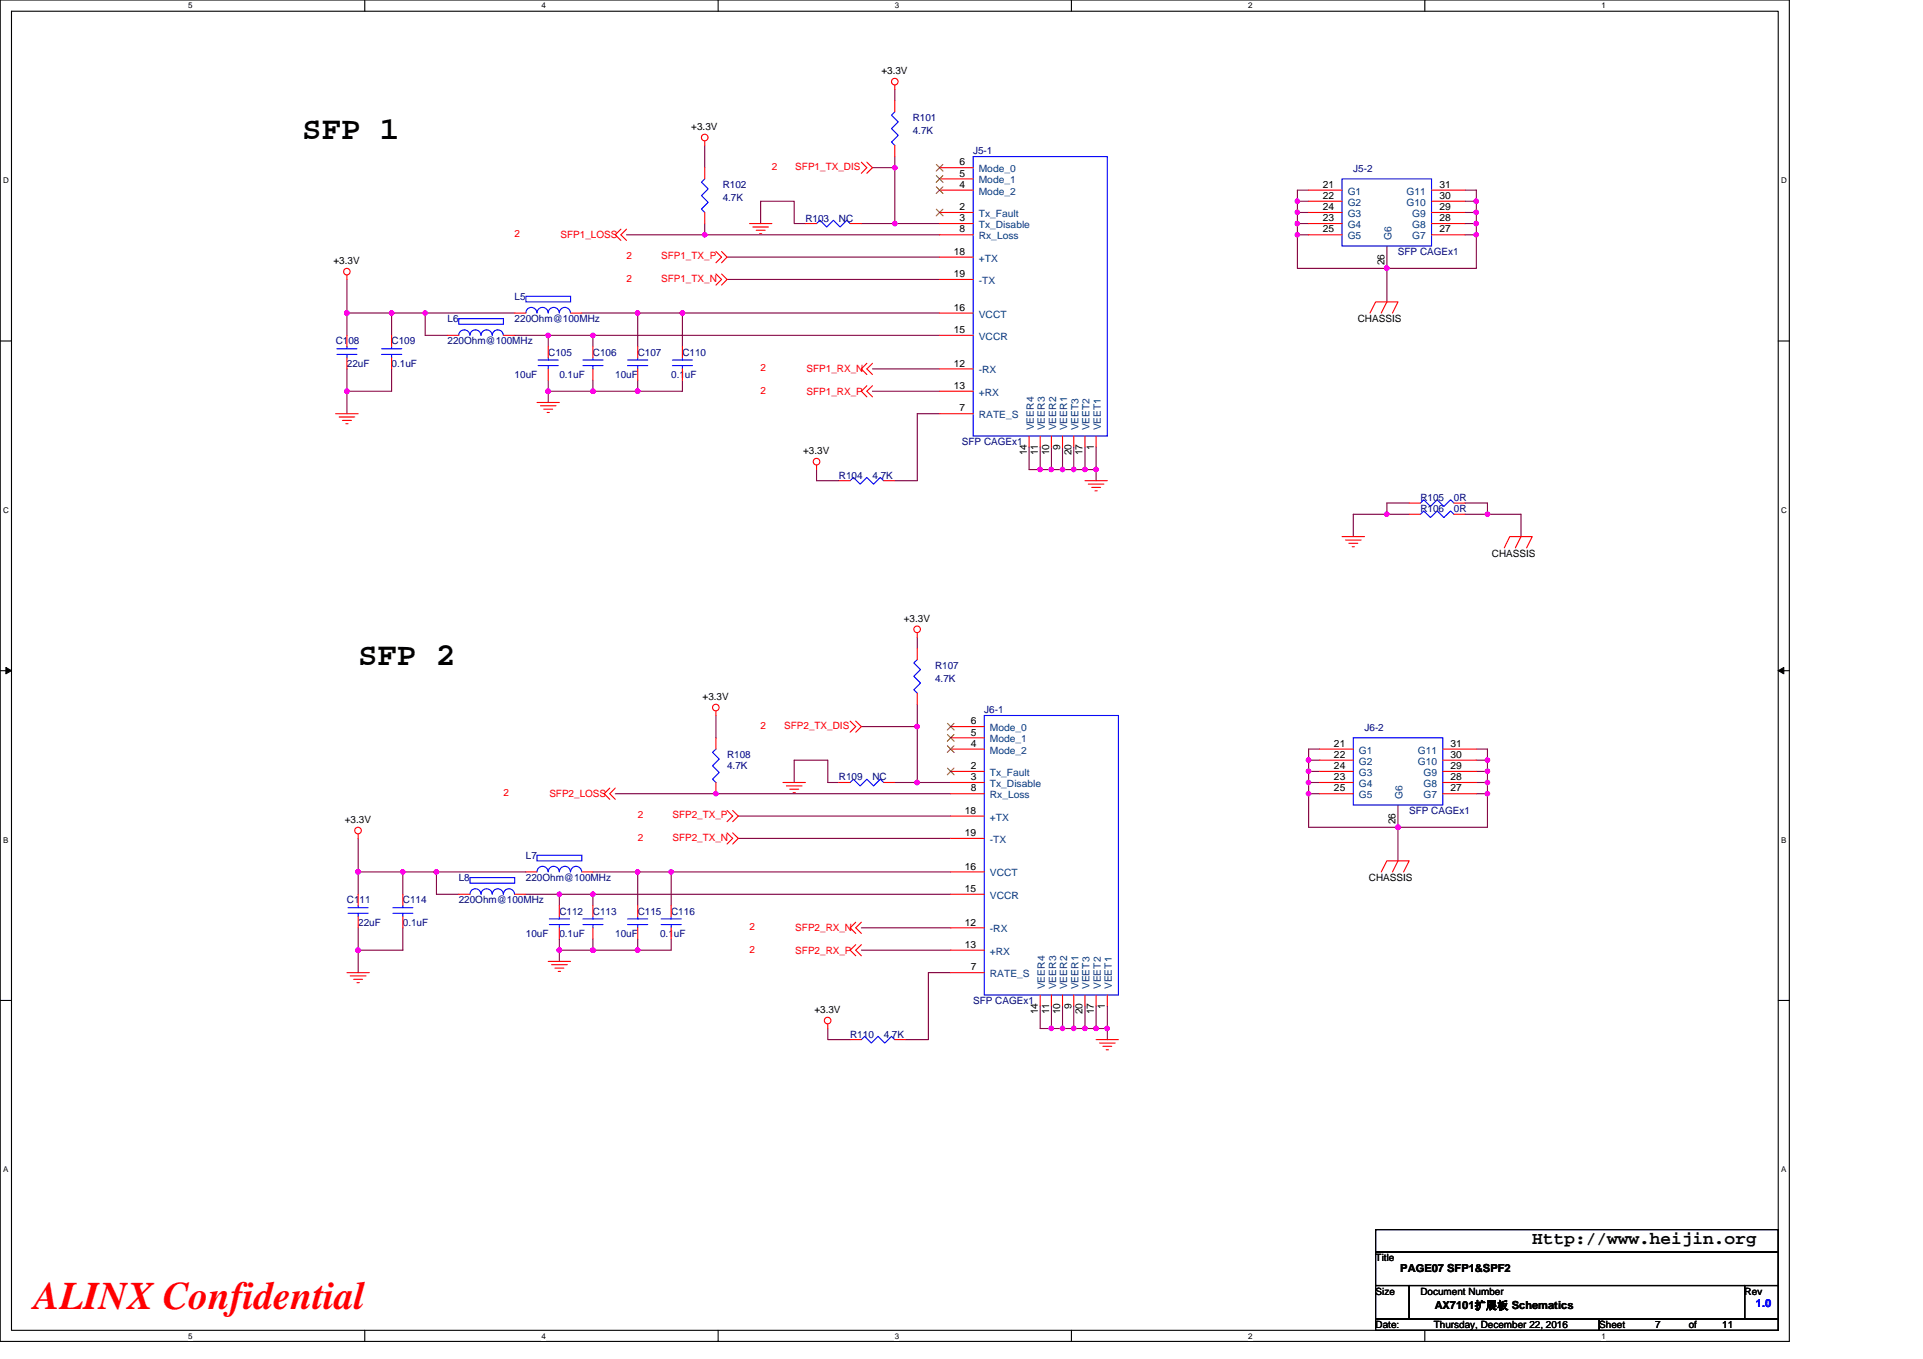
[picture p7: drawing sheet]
<svg xmlns="http://www.w3.org/2000/svg" width="297mm" height="210mm" viewBox="0 0 297 210" stroke-linecap="round" stroke-linejoin="round" font-family="sans-serif">
<path d="M0 0h276.4v207.3h-276.4zM1.8 1.7h272.9v203.8h-272.9z" fill="none" stroke="#000" stroke-width=".17"/>
<g fill="#fff">
<path d="M29.1 .2h.6v1.4h-.6z"/>
<path d="M29.1 205.7h.6v1.4h-.6z"/>
</g>
<path d="M56.3 0v1.7M56.3 205.5v1.8" fill="none" stroke="#000" stroke-width=".17"/>
<g fill="#fff">
<path d="M83.6 .2h.7v1.4h-.7z"/>
<path d="M83.6 205.7h.7v1.4h-.7z"/>
</g>
<path d="M110.9 0v1.7M110.9 205.5v1.8" fill="none" stroke="#000" stroke-width=".17"/>
<g fill="#fff">
<path d="M138.2 .2h.7v1.4h-.7z"/>
<path d="M138.2 205.7h.7v1.4h-.7z"/>
</g>
<path d="M165.5 0v1.7M165.5 205.5v1.8" fill="none" stroke="#000" stroke-width=".17"/>
<g fill="#fff">
<path d="M192.8 .2h.6v1.4h-.6z"/>
<path d="M192.8 205.7h.6v1.4h-.6z"/>
</g>
<path d="M220.1 0v1.7M220.1 205.5v1.8" fill="none" stroke="#000" stroke-width=".17"/>
<g fill="#fff">
<path d="M247.4 .2h.6v1.4h-.6z"/>
<path d="M247.4 205.7h.6v1.4h-.6z"/>
<path d="M.5 27.2h.8v1.4h-.8z"/>
<path d="M275.1 27.2h.9v1.4h-.9z"/>
<path d="M.5 78.1h.8v1.4h-.8z"/>
<path d="M275.1 78.1h.9v1.4h-.9z"/>
</g>
<path d="M0 52.7h1.8M274.7 52.7h1.7" fill="none" stroke="#000" stroke-width=".17"/>
<g fill="#fff">
<path d="M.5 129.1h.8v1.4h-.8z"/>
<path d="M275.1 129.1h.8v1.4h-.8z"/>
</g>
<path d="M0 103.6h1.8M274.7 103.6h1.7" fill="none" stroke="#000" stroke-width=".17"/>
<path d="M.9 103.1l.9 .5-.9 .5zM274.7 103.6l.8-.5v1z" fill="#000" stroke="#000" stroke-width=".15"/>
<g fill="#fff">
<path d="M.5 180h.8v1.4h-.8z"/>
<path d="M275.1 180h.8v1.4h-.8z"/>
</g>
<path d="M0 154.6h1.8M274.7 154.6h1.7M212.5 190h62.2v3.5h-62.2zM212.5 193.5h62.2v5.1h-62.2zM212.5 198.6h5.2v5.2h-5.2zM217.7 198.6h51.8v5.2h-51.8zM269.5 198.6h5.2v5.2h-5.2zM212.5 203.8h34.5v1.7h-34.5zM247 203.8h27.7v1.7h-27.7z" fill="none" stroke="#000" stroke-width=".17"/>
<g fill="none" stroke="#800040" stroke-width=".17">
<path d="M138.2 13.8v1.8M96.8 36.3h12.1M108.9 36.3h36.2M108.9 22.5v3.4M108.9 34.5v1.8M112.3 39.7h32.8M117.5 34.5v-3.4h5.2v3.4h1.7M133.1 34.5h5.1M134.8 25.9h3.4M138.2 24.2v1.7M138.2 34.5h6.9M138.2 25.9v8.6"/>
<path d="M200.4 32.8h1.7M200.4 31.1h1.7M200.4 36.3h1.7M200.4 34.5h1.7M200.4 34.5v1.8M200.4 36.3v5.2h13.8M200.4 31.1v1.7M200.4 32.8v1.7M202.1 29.4h-1.7v1.7M214.2 38v3.5M226.3 32.8h1.7M226.3 29.4h1.7v1.7"/>
<path d="M226.3 34.5h1.7M226.3 36.3h1.7M226.3 31.1h1.7M228 34.5v1.8M228 36.3v5.2h-13.8M228 31.1v1.7M228 32.8v1.7M53.6 48.4h6.9v3.4M53.6 48.4v3.4M53.6 43.2v5.2M53.6 57v3.5M60.5 48.4h5.2v3.4h3.4"/>
<path d="M60.5 57v3.5h-6.9M65.7 48.4h13.8M79.5 51.8h5.2v1.8M84.7 58.7v1.8M84.7 51.8h6.9v1.8M89.9 48.4h8.6v5.2M91.6 58.7v1.8M91.6 51.8h53.5M98.5 48.4h6.9v5.2M98.5 58.7v1.8M105.4 58.7v1.8h-6.9M105.4 48.4h39.7"/>
<path d="M112.3 43.2h32.8M134.8 57h10.3M214.2 41.5v5.2M53.6 60.5v3.4M84.7 60.5v1.7M84.7 60.5h6.9M91.6 60.5h6.9M126.1 72.6v1.7h3.5M134.8 60.5h10.3M145.1 63.9h-3.4v10.4h-3.5M159 69.1v3.5h1.7M160.7 69.1v3.5"/>
<path d="M160.7 72.6h1.7M162.4 72.6h1.7M162.4 69.1v3.5M164.1 69.1v3.5M164.1 72.6h1.8M165.9 69.1v3.5M165.9 72.6h1.7M167.6 72.6h1.7M167.6 69.1v3.5M169.3 72.6v1.7M169.3 69.1v3.5M214.2 79.5h-5.2v3.4"/>
<path d="M214.2 79.5h3.5M217.7 77.7h-3.5v1.8M226.3 77.7h3.5v1.8M226.3 79.5h3.5M229.8 79.5h5.1v3.4M141.7 98.5v1.7M110.6 110.6v3.4M133.1 112.3h8.6M141.7 112.3v8.6M141.7 108.8v3.5M202.1 119.2v1.7M202.1 117.5v1.7"/>
<path d="M202.1 119.2h1.8M202.1 117.5h1.8M203.9 115.7h-1.8v1.8M228 119.2h1.8M228 115.7h1.8v1.8M228 117.5h1.8M229.8 117.5v1.7M229.8 119.2v1.7M55.3 134.7v3.5M55.3 129.5v5.2M55.3 134.7h6.9M62.2 134.7h5.2v3.5h3.5"/>
<path d="M62.2 134.7v3.5M67.4 134.7h13.8M81.2 138.2h5.2M86.4 138.2h5.2M86.4 138.2v1.7M91.6 138.2h55.3M91.6 134.7h6.9M91.6 138.2v1.7M95 122.6h51.9M98.5 134.7v5.2M98.5 134.7h5.2M103.7 134.7h43.2"/>
<path d="M103.7 134.7v5.2M114 129.5h32.9M114 126.1h32.9M122.7 120.9v-3.4h5.2v3.4h1.7M138.2 120.9h3.5M141.7 120.9h5.2M202.1 120.9v1.7M202.1 122.6v5.2h13.8M202.1 120.9h1.8M202.1 122.6h1.8M215.9 124.4v3.4M215.9 127.8v5.2"/>
<path d="M228 120.9h1.8M228 122.6h1.8M229.8 120.9v6.9h-13.9M55.3 146.8v3.5M55.3 143.4v3.4M62.2 143.4v3.4h-6.9M86.4 146.8h5.2M86.4 145.1v1.7M86.4 146.8v1.7M91.6 146.8h6.9M91.6 145.1v1.7M98.5 145.1v1.7"/>
<path d="M103.7 145.1v1.7h-5.2M127.9 158.9v1.7h3.4M133.1 143.4h13.8M133.1 146.8h13.8M146.9 150.3h-3.5v10.3h-3.4M160.7 155.4v3.5h1.7M162.4 158.9h1.7M162.4 155.4v3.5M164.1 155.4v3.5M164.1 158.9h1.8M165.9 155.4v3.5M165.9 158.9h1.7"/>
<path d="M167.6 155.4v3.5M167.6 158.9h1.7M169.3 158.9h1.7M169.3 155.4v3.5M171 155.4v3.5M171 158.9v1.7"/>
</g>
<g fill="#f0f" stroke="#f0f" stroke-width=".17">
<circle cx="228" cy="32.8" r=".34"/>
<circle cx="228" cy="31.1" r=".34"/>
<circle cx="228" cy="34.5" r=".34"/>
<circle cx="228" cy="36.3" r=".33"/>
<circle cx="214.2" cy="41.4" r=".34"/>
<circle cx="200.4" cy="34.5" r=".34"/>
<circle cx="169.3" cy="72.5" r=".34"/>
<circle cx="167.6" cy="72.5" r=".34"/>
<circle cx="162.4" cy="72.5" r=".34"/>
<circle cx="164.1" cy="72.5" r=".34"/>
<circle cx="165.8" cy="72.5" r=".34"/>
<circle cx="160.7" cy="72.5" r=".34"/>
<circle cx="105.4" cy="48.4" r=".34"/>
<circle cx="91.6" cy="51.8" r=".34"/>
<circle cx="65.7" cy="48.4" r=".34"/>
<circle cx="53.6" cy="48.4" r=".34"/>
<circle cx="60.5" cy="48.4" r=".34"/>
<circle cx="53.6" cy="60.4" r=".34"/>
<circle cx="84.7" cy="51.8" r=".34"/>
<circle cx="98.5" cy="48.4" r=".34"/>
<circle cx="84.7" cy="60.4" r=".34"/>
<circle cx="98.5" cy="60.4" r=".34"/>
<circle cx="91.6" cy="60.4" r=".34"/>
<circle cx="229.8" cy="119.2" r=".34"/>
<circle cx="229.8" cy="120.9" r=".34"/>
<circle cx="229.8" cy="117.5" r=".34"/>
<circle cx="229.8" cy="122.6" r=".33"/>
<circle cx="215.9" cy="127.8" r=".34"/>
<circle cx="202.1" cy="120.9" r=".34"/>
<circle cx="171" cy="158.9" r=".34"/>
<circle cx="169.3" cy="158.9" r=".34"/>
<circle cx="167.6" cy="158.9" r=".34"/>
<circle cx="165.8" cy="158.9" r=".34"/>
<circle cx="164.1" cy="158.9" r=".34"/>
<circle cx="162.4" cy="158.9" r=".34"/>
<circle cx="91.6" cy="138.2" r=".34"/>
<circle cx="103.7" cy="134.7" r=".34"/>
<circle cx="67.4" cy="134.7" r=".34"/>
<circle cx="55.3" cy="134.7" r=".34"/>
<circle cx="62.2" cy="134.7" r=".34"/>
<circle cx="55.3" cy="146.8" r=".34"/>
<circle cx="86.4" cy="138.2" r=".34"/>
<circle cx="98.5" cy="134.7" r=".34"/>
<circle cx="86.4" cy="146.8" r=".34"/>
<circle cx="98.5" cy="146.8" r=".34"/>
<circle cx="91.6" cy="146.8" r=".34"/>
<circle cx="202.1" cy="122.6" r=".33"/>
<circle cx="202.1" cy="119.2" r=".34"/>
<circle cx="202.1" cy="117.5" r=".34"/>
<circle cx="214.2" cy="79.4" r=".33"/>
<circle cx="229.8" cy="79.4" r=".33"/>
<circle cx="108.9" cy="36.3" r=".33"/>
<circle cx="138.2" cy="25.9" r=".34"/>
<circle cx="110.6" cy="122.6" r=".33"/>
<circle cx="141.7" cy="120.9" r=".34"/>
<circle cx="141.7" cy="112.3" r=".34"/>
<circle cx="138.2" cy="34.5" r=".34"/>
<circle cx="200.4" cy="36.3" r=".33"/>
<circle cx="200.4" cy="31.1" r=".34"/>
<circle cx="200.4" cy="32.8" r=".34"/>
</g>
<g fill="none" stroke="#f00" stroke-width=".17">
<path d="M138.2 13.1v.7M138.2 15.6v1.7M95.9 35.4l-.9 .9 .9 .8M96.8 35.4l-.9 .9 .9 .8M108.9 21.8v.7M108.9 32.8v1.7M108.9 25.9v1.7M110.6 38.9l.9 .8-.9 .9M111.5 38.9l.8 .8-.8 .9M115.8 34.5h3.4M116.3 35.1h2.4M116.8 35.6h1.4"/>
<path d="M117.3 36.1h.4M124.4 34.5h1.7M131.3 34.5h1.8M133.1 25.1l.8 .8-.8 .9M133.9 25.1l.9 .8-.9 .9M138.2 22.5v1.7M145.1 36.3h5.2M145.1 25.9h5.2M145.1 27.6h5.2M145.1 29.4h5.2M145.1 34.5h5.2M145.1 32.8h5.2"/>
<path d="M145.1 39.7h5.2M202.1 29.4h5.2M202.1 34.5h5.2M202.1 31.1h5.2M202.1 32.8h5.2M202.1 36.3h5.2M214.2 38h.1M221.1 34.5h5.2M221.1 31.1h5.2M221.1 32.8h5.2M221.1 29.4h5.2M221.1 36.3h5.2"/>
<path d="M53.6 42.5v.7M53.6 51.8v1.8M53.6 55.3v1.7M60.5 51.8v1.8M60.5 55.3v1.7M69.1 51.8h1.8M77.8 51.8h1.7M79.5 48.4h1.7M84.7 53.6v1.7M84.7 57v1.7M88.1 48.4h1.8M91.6 53.6v1.7"/>
<path d="M91.6 57v1.7M98.5 53.6v1.7M98.5 57v1.7M105.4 53.6v1.7M105.4 57v1.7M110.6 42.3l.9 .9-.9 .8M111.5 42.3l.8 .9-.8 .8M133.9 56.1l-.8 .9 .8 .9M133.9 59.6l-.8 .9 .8 .8M134.8 56.1l-.9 .9 .9 .9M134.8 59.6l-.9 .9 .9 .8M145.1 57h5.2"/>
<path d="M145.1 51.8h5.2M145.1 48.4h5.2M145.1 43.2h5.2M211.6 48.4l.9-1.7h3.4l-.8 1.7M214.2 46.7l-.8 1.7M51.9 63.9h3.4M52.4 64.4h2.4M52.9 65h1.4M53.4 65.5h.4M82.9 62.2h3.5M83.5 62.7h2.4M84 63.2h1.4"/>
<path d="M84.5 63.7h.4M126.1 71.9v.7M129.6 74.3h1.7M136.5 74.3h1.7M145.1 60.5h5.2M145.1 63.9h5.2M159 67.4v1.7M160.7 67.4v1.7M162.4 67.4v1.7M164.1 67.4v1.7M165.9 67.4v1.7M167.6 74.3h3.4"/>
<path d="M167.6 67.4v1.7M168.1 74.8h2.4M168.6 75.3h1.4M169.1 75.8h.4M169.3 67.4v1.7M217.7 77.7h1.7M217.7 79.5h1.7M224.6 77.7h1.7M224.6 79.5h1.7M141.7 97.8v.7M207.3 82.9h3.5M207.8 83.4h2.4"/>
<path d="M208.3 83.9h1.4M208.9 84.5h.3M232.4 84.6l.8-1.7h3.5l-.9 1.7M234.9 82.9l-.8 1.7M110.6 109.9v.7M110.6 114v1.7M131.3 111.4l.9 .9-.9 .8M132.2 111.4l.9 .9-.9 .8M141.7 107.1v1.7M141.7 100.2v1.7M146.9 112.3h5.1M146.9 114h5.1"/>
<path d="M146.9 115.7h5.1M146.9 119.2h5.1M203.9 115.7h5.1M203.9 117.5h5.1M203.9 119.2h5.1M222.9 117.5h5.1M222.9 119.2h5.1M222.9 115.7h5.1M55.3 128.9v.6M55.3 138.2v1.7M62.2 138.2v1.7M70.9 138.2h1.7"/>
<path d="M79.5 138.2h1.7M81.2 134.7h1.7M86.4 139.9v1.7M89.9 134.7h1.7M91.6 139.9v1.7M94.2 121.8l-.9 .8 .9 .9M95 121.8l-.8 .8 .8 .9M98.5 139.9v1.7M103.7 139.9v1.7M110.6 120.9v1.7M112.3 128.7l.9 .8-.9 .9M112.3 125.2l.9 .9-.9 .9"/>
<path d="M113.2 128.7l.8 .8-.8 .9M113.2 125.2l.8 .9-.8 .9M120.9 120.9h3.5M121.5 121.4h2.4M122 121.9h1.4M122.5 122.5h.3M129.6 120.9h1.7M136.5 120.9h1.7M146.9 122.6h5.1M146.9 120.9h5.1M146.9 138.2h5.1M146.9 134.7h5.1"/>
<path d="M146.9 126.1h5.1M146.9 129.5h5.1M203.9 120.9h5.1M203.9 122.6h5.1M213.4 134.7l.8-1.7h3.5l-.9 1.7M215.9 124.4h.1M215.9 133l-.8 1.7M222.9 120.9h5.1M222.9 122.6h5.1M53.6 150.3h3.4M54.1 150.8h2.4M54.6 151.3h1.4"/>
<path d="M55.1 151.8h.4M55.3 141.6v1.8M62.2 141.6v1.8M84.7 148.5h3.4M85.2 149.1h2.4M85.7 149.6h1.4M86.2 150.1h.4M86.4 143.4v1.7M91.6 143.4v1.7M98.5 143.4v1.7M103.7 143.4v1.7M127.9 158.2v.7"/>
<path d="M132.2 142.5l-.9 .9 .9 .8M132.2 146l-.9 .8 .9 .9M133.1 142.5l-.9 .9 .9 .8M133.1 146l-.9 .8 .9 .9M146.9 143.4h5.1M146.9 146.8h5.1M146.9 150.3h5.1M160.7 153.7v1.7M162.4 153.7v1.7M164.1 153.7v1.7M165.9 153.7v1.7M167.6 153.7v1.7"/>
<path d="M169.3 153.7v1.7M171 153.7v1.7M131.3 160.6h1.8M138.2 160.6h1.8M169.3 160.6h3.5M169.8 161.2h2.5M170.3 161.7h1.4M170.9 162.2h.3"/>
<circle cx="138.2" cy="12.6" r=".51"/>
<circle cx="108.9" cy="21.2" r=".51"/>
<circle cx="53.6" cy="42" r=".51"/>
<circle cx="126.1" cy="71.3" r=".51"/>
<circle cx="141.7" cy="97.2" r=".51"/>
<circle cx="110.6" cy="109.3" r=".51"/>
<circle cx="55.3" cy="128.3" r=".51"/>
<circle cx="127.8" cy="157.7" r=".51"/>
</g>
<g fill="none" stroke="#00f" stroke-width=".17">
<path d="M138.2 17.3l-.5 .5 1 1-1 1.1 1 1-1 1 .5 .6M108.9 27.6l-.6 .6 1.1 1-1.1 1 1.1 1.1-1.1 1 .6 .5M126.1 34.5l.6-.5 1 1.1 1-1.1 1.1 1.1 1-1.1 .5 .5M150.3 24.2h20.7v43.2h-20.7zM207.3 27.6h13.8v10.4h-13.8zM52 54.8h3.1M52 53.9h3.1M53.6 53.6v.3M53.6 54.8v.5M58.9 54.8h3.2M58.9 53.9h3.2M60.5 53.6v.3"/>
<path d="M60.5 54.8v.5M70.9 49.2h6.9v.9h-6.9zM72.6 51.8a.86 .86 0 0 0-.9-.8 .86 .86 0 0 0-.8 .8M77.7 51.8a.86 .86 0 0 0-.8-.8 .86 .86 0 0 0-.9 .8 .87 .87 0 0 0-.8-.8 .87 .87 0 0 0-.9 .8 .85 .85 0 0 0-.9-.8 .85 .85 0 0 0-.8 .8M81.2 45.8h6.9v.9h-6.9zM82.9 48.3a.85 .85 0 0 0-.8-.8 .85 .85 0 0 0-.9 .8M83.1 56.5h3.1M83.1 55.6h3.1M84.7 48.3a.86 .86 0 0 0-.9-.8 .86 .86 0 0 0-.9 .8M84.7 55.3v.3M84.7 56.5v.5M88.1 48.3a.87 .87 0 0 0-.9-.8 .87 .87 0 0 0-.8 .8 .85 .85 0 0 0-.9-.8 .85 .85 0 0 0-.8 .8"/>
<path d="M90 56.5h3.2M90 55.6h3.2M91.6 55.3v.3M91.6 56.5v.5M96.9 56.5h3.2M96.9 55.6h3.2M98.5 55.3v.3M98.5 56.5v.5M103.9 56.5h3.1M103.9 55.6h3.1M105.4 55.3v.3M105.4 56.5v.5"/>
<path d="M131.3 74.3l.5-.5 1.1 1 1-1 1 1 1.1-1 .5 .5M219.4 77.7l.5-.5 1.1 1.1 1-1.1 1 1.1 1.1-1.1 .5 .5M219.4 79.5l.5-.5 1.1 1 1-1 1 1 1.1-1 .5 .5M110.6 115.7l-.5 .5 1 1.1-1 1 1 1.1-1 1 .5 .5M141.7 101.9l-.5 .5 1 1.1-1 1 1 1-1 1.1 .5 .5M152 110.6h20.8v43.1h-20.8zM209 114h13.9v10.4h-13.9zM55.3 139.9v.4M62.2 139.9v.4M72.6 135.6h6.9v.9h-6.9zM77.7 138.2a.86 .86 0 0 0-.8-.9 .86 .86 0 0 0-.9 .9 .87 .87 0 0 0-.8-.9 .87 .87 0 0 0-.9 .9 .85 .85 0 0 0-.9-.9 .85 .85 0 0 0-.8 .9M79.5 138.2a.86 .86 0 0 0-.9-.9 .86 .86 0 0 0-.8 .9"/>
<path d="M82.9 132.1h7v.9h-7zM84.7 134.7a.86 .86 0 0 0-.9-.8 .86 .86 0 0 0-.9 .8M89.8 134.7a.87 .87 0 0 0-.8-.8 .87 .87 0 0 0-.9 .8 .87 .87 0 0 0-.9-.8 .87 .87 0 0 0-.8 .8 .85 .85 0 0 0-.9-.8 .85 .85 0 0 0-.8 .8M131.3 120.9l.5-.5 1.1 1 1-1 1 1 1.1-1 .5 .5M53.8 141.1h3.1M53.8 140.3h3.1M55.3 141.1v.5M60.7 141.1h3.1M60.7 140.3h3.1M62.2 141.1v.5M84.9 142.9h3.1M84.9 142h3.1"/>
<path d="M86.4 141.6v.4M86.4 142.9v.5M90 142.9h3.2M90 142h3.2M91.6 141.6v.4M91.6 142.9v.5M96.9 142.9h3.2M96.9 142h3.2M98.5 141.6v.4M98.5 142.9v.5M102.1 142.9h3.1M102.1 142h3.1"/>
<path d="M103.7 141.6v.4M103.7 142.9v.5M133.1 160.6l.5-.5 1 1.1 1-1.1 1.1 1.1 1-1.1 .5 .5"/>
</g>
<g fill="none" stroke="#804000" stroke-width=".15">
<path d="M144.6 25.4l1.1 1M144.6 27.1l1.1 1.1M144.6 28.9l1.1 1M144.6 32.3l1.1 1.1M145.6 25.4l-1 1M145.6 27.1l-1 1.1M145.6 28.9l-1 1M145.6 32.3l-1 1.1M146.3 111.8l1.1 1M146.3 113.5l1.1 1M146.3 115.2l1.1 1.1M146.3 118.7l1.1 1"/>
<path d="M147.4 111.8l-1.1 1M147.4 113.5l-1.1 1M147.4 115.2l-1.1 1.1M147.4 118.7l-1.1 1"/>
</g>
<text font-size="6" fill="#f00" x="5.2" y="202.3">ALINX Confidential</text>
<g font-size="5">
<text x="46.7" y="21.5">SFP 1</text>
<text x="55.3" y="102.7">SFP 2</text>
</g>
<text font-size="2.8" x="236.7" y="192.3">Http://www.heijin.org</text>
<g font-size="1.7">
<text x="216.3" y="196.6">PAGE07 SFP1&amp;SPF2</text>
<text x="221.7" y="202.3">AX7101扩展板 Schematics</text>
</g>
<text font-size="1.7" fill="#00f" x="271.2" y="202">1.0</text>
<g font-size="1.5">
<text x="136.1" y="11.4">+3.3V</text>
<text x="106.8" y="20.1">+3.3V</text>
<text x="148.2" y="25.5">6</text>
<text x="148.2" y="27.3">5</text>
<text x="148.2" y="29">4</text>
<text x="204.3" y="29">21</text>
<text x="222.3" y="29">31</text>
<text x="148.2" y="35.9">8</text>
<text x="148.2" y="34.2">3</text>
<text x="148.2" y="32.5">2</text>
<text x="204.3" y="34.2">23</text>
<text x="204.3" y="30.7">22</text>
<text x="204.3" y="32.5">24</text>
<text x="204.3" y="35.9">25</text>
<text x="222.3" y="34.2">28</text>
<text x="222.3" y="32.5">29</text>
<text x="222.3" y="35.9">27</text>
<text x="222.3" y="30.7">30</text>
<text x="51.5" y="40.8">+3.3V</text>
<text x="147.3" y="39.4">18</text>
<text x="213.9" y="41" transform="rotate(-90 213.9 41)">26</text>
<text x="147.3" y="42.8">19</text>
<text x="147.3" y="51.5">15</text>
<text x="147.3" y="48">16</text>
<text x="209.7" y="49.8">CHASSIS</text>
<text x="147.3" y="56.6">12</text>
<text x="147.3" y="60.1">13</text>
<text x="148.2" y="63.6">7</text>
<text x="124.1" y="70.1">+3.3V</text>
<text x="158.6" y="70.4" transform="rotate(-90 158.6 70.4)">14</text>
<text x="160.3" y="70.4" transform="rotate(-90 160.3 70.4)">11</text>
<text x="162" y="70.4" transform="rotate(-90 162 70.4)">10</text>
<text x="163.8" y="69.5" transform="rotate(-90 163.8 69.5)">9</text>
<text x="165.5" y="70.4" transform="rotate(-90 165.5 70.4)">20</text>
<text x="167.2" y="70.4" transform="rotate(-90 167.2 70.4)">17</text>
<text x="168.9" y="69.5" transform="rotate(-90 168.9 69.5)">1</text>
<text x="230.5" y="86">CHASSIS</text>
<text x="139.6" y="96.1">+3.3V</text>
<text x="108.5" y="108.1">+3.3V</text>
<text x="149.9" y="111.9">6</text>
<text x="149.9" y="113.6">5</text>
<text x="149.9" y="115.4">4</text>
<text x="149.9" y="118.8">2</text>
<text x="206.1" y="115.4">21</text>
<text x="206.1" y="117.1">22</text>
<text x="206.1" y="118.8">24</text>
<text x="224.1" y="118.8">29</text>
<text x="224.1" y="117.1">30</text>
<text x="224.1" y="115.4">31</text>
<text x="149.1" y="125.7">18</text>
<text x="149.9" y="122.3">8</text>
<text x="149.9" y="120.5">3</text>
<text x="206.1" y="120.5">23</text>
<text x="206.1" y="122.3">25</text>
<text x="224.1" y="120.5">28</text>
<text x="224.1" y="122.3">27</text>
<text x="53.3" y="127.1">+3.3V</text>
<text x="149.1" y="129.2">19</text>
<text x="215.6" y="127.4" transform="rotate(-90 215.6 127.4)">26</text>
<text x="149.1" y="137.8">15</text>
<text x="149.1" y="134.4">16</text>
<text x="211.5" y="136.1">CHASSIS</text>
<text x="149.1" y="143">12</text>
<text x="149.1" y="146.5">13</text>
<text x="149.9" y="149.9">7</text>
<text x="165.5" y="155.8" transform="rotate(-90 165.5 155.8)">9</text>
<text x="170.7" y="155.8" transform="rotate(-90 170.7 155.8)">1</text>
<text x="125.8" y="156.5">+3.3V</text>
<text x="160.3" y="156.7" transform="rotate(-90 160.3 156.7)">14</text>
<text x="162" y="156.7" transform="rotate(-90 162 156.7)">11</text>
<text x="163.8" y="156.7" transform="rotate(-90 163.8 156.7)">10</text>
<text x="167.2" y="156.7" transform="rotate(-90 167.2 156.7)">20</text>
<text x="168.9" y="156.7" transform="rotate(-90 168.9 156.7)">17</text>
<text x="212.5" y="194.9">Title</text>
<text x="212.5" y="200">Size</text>
<text x="219.4" y="200">Document Number</text>
<text x="269.5" y="200">Rev</text>
<text x="212.5" y="205.2">Date:</text>
<text x="221.5" y="205.2">Thursday, December 22, 2016</text>
<text x="247" y="205.2">Sheet</text>
<text x="255.7" y="205.2">7</text>
<text x="260.9" y="205.2">of</text>
<text x="266" y="205.2">11</text>
</g>
<g font-size="1.5" fill="#000080">
<text x="141" y="18.7">R101</text>
<text x="141" y="20.7">4.7K</text>
<text x="150.3" y="23.9">J5-1</text>
<text x="111.6" y="29">R102</text>
<text x="209" y="26.6">J5-2</text>
<text x="111.6" y="31.1">4.7K</text>
<text x="124.4" y="34.2">R103</text>
<text x="129.6" y="34.2">NC</text>
<text x="215.9" y="39.4">SFP CAGEx1</text>
<text x="79.5" y="46.3">L5</text>
<text x="51.9" y="53.2">C108</text>
<text x="60.5" y="53.2">C109</text>
<text x="69.1" y="49.8">L6</text>
<text x="69.1" y="53.2">220Ohm@100MHz</text>
<text x="79.5" y="49.8">220Ohm@100MHz</text>
<text x="53.6" y="56.7">22uF</text>
<text x="60.5" y="56.7">0.1uF</text>
<text x="79.5" y="58.4">10uF</text>
<text x="84.7" y="54.9">C105</text>
<text x="86.4" y="58.4">0.1uF</text>
<text x="91.6" y="54.9">C106</text>
<text x="95" y="58.4">10uF</text>
<text x="98.5" y="54.9">C107</text>
<text x="103.7" y="58.4">0.1uF</text>
<text x="105.4" y="54.9">C110</text>
<text x="148.6" y="68.8">SFP CAGEx1</text>
<text x="129.6" y="74">R104</text>
<text x="134.8" y="74">4.7K</text>
<text x="219.4" y="77.4">R105</text>
<text x="224.6" y="77.4">0R</text>
<text x="219.4" y="79.1">R106</text>
<text x="224.6" y="79.1">0R</text>
<text x="144.4" y="103.3">R107</text>
<text x="144.4" y="105.4">4.7K</text>
<text x="152" y="110.2">J6-1</text>
<text x="210.8" y="113">J6-2</text>
<text x="112.3" y="117.1">R108</text>
<text x="112.3" y="118.9">4.7K</text>
<text x="129.6" y="120.6">R109</text>
<text x="134.8" y="120.6">NC</text>
<text x="217.7" y="125.8">SFP CAGEx1</text>
<text x="70.9" y="136.1">L8</text>
<text x="81.2" y="132.7">L7</text>
<text x="81.2" y="136.1">220Ohm@100MHz</text>
<text x="53.6" y="139.6">C111</text>
<text x="55.3" y="143">22uF</text>
<text x="62.2" y="139.6">C114</text>
<text x="62.2" y="143">0.1uF</text>
<text x="70.9" y="139.6">220Ohm@100MHz</text>
<text x="86.4" y="141.3">C112</text>
<text x="91.6" y="141.3">C113</text>
<text x="98.5" y="141.3">C115</text>
<text x="103.7" y="141.3">C116</text>
<text x="81.2" y="144.8">10uF</text>
<text x="86.4" y="144.8">0.1uF</text>
<text x="95" y="144.8">10uF</text>
<text x="102" y="144.8">0.1uF</text>
<text x="150.3" y="155.1">SFP CAGEx1</text>
<text x="131.3" y="160.3">R110</text>
<text x="136.5" y="160.3">4.7K</text>
</g>
<g font-size="1.5" fill="#f00">
<text x="119.2" y="26.3">2</text>
<text x="122.8" y="26.3">SFP1_TX_DIS</text>
<text x="79.5" y="36.6">2</text>
<text x="86.6" y="36.8">SFP1_LOSS</text>
<text x="96.8" y="40.1">2</text>
<text x="102.1" y="40.1">SFP1_TX_P</text>
<text x="96.8" y="43.5">2</text>
<text x="102.1" y="43.5">SFP1_TX_N</text>
<text x="117.5" y="57.4">2</text>
<text x="124.6" y="57.5">SFP1_RX_N</text>
<text x="117.5" y="60.8">2</text>
<text x="124.6" y="61">SFP1_RX_P</text>
<text x="117.5" y="112.6">2</text>
<text x="121.1" y="112.6">SFP2_TX_DIS</text>
<text x="77.8" y="123">2</text>
<text x="84.9" y="123.2">SFP2_LOSS</text>
<text x="98.5" y="129.9">2</text>
<text x="98.5" y="126.4">2</text>
<text x="103.9" y="129.9">SFP2_TX_N</text>
<text x="103.9" y="126.4">SFP2_TX_P</text>
<text x="115.8" y="143.7">2</text>
<text x="122.8" y="143.9">SFP2_RX_N</text>
<text x="115.8" y="147.2">2</text>
<text x="122.8" y="147.4">SFP2_RX_P</text>
</g>
<g font-size="1.5" fill="#004080">
<text x="151.2" y="26.6">Mode_0</text>
<text x="151.2" y="28.3">Mode_1</text>
<text x="151.2" y="30.1">Mode_2</text>
<text x="151.2" y="35.2">Tx_Disable</text>
<text x="151.2" y="33.5">Tx_Fault</text>
<text x="208.2" y="30.1">G1</text>
<text x="208.2" y="35.2">G4</text>
<text x="208.2" y="31.8">G2</text>
<text x="208.2" y="33.5">G3</text>
<text x="217.3" y="31.8">G10</text>
<text x="217.3" y="30.1">G11</text>
<text x="218.1" y="35.2">G8</text>
<text x="218.1" y="33.5">G9</text>
<text x="151.2" y="37">Rx_Loss</text>
<text x="151.2" y="40.4">+TX</text>
<text x="208.2" y="37">G5</text>
<text x="214.9" y="37.1" transform="rotate(-90 214.9 37.1)">G6</text>
<text x="218.1" y="37">G7</text>
<text x="151.2" y="43.9">-TX</text>
<text x="151.2" y="52.5">VCCR</text>
<text x="151.2" y="49.1">VCCT</text>
<text x="151.2" y="57.7">-RX</text>
<text x="151.2" y="61.2">+RX</text>
<text x="151.2" y="64.6">RATE_S</text>
<text x="159.7" y="66.5" transform="rotate(-90 159.7 66.5)">VEER4</text>
<text x="161.4" y="66.5" transform="rotate(-90 161.4 66.5)">VEER3</text>
<text x="163.1" y="66.5" transform="rotate(-90 163.1 66.5)">VEER2</text>
<text x="164.8" y="66.5" transform="rotate(-90 164.8 66.5)">VEER1</text>
<text x="166.6" y="66.5" transform="rotate(-90 166.6 66.5)">VEET3</text>
<text x="168.3" y="66.5" transform="rotate(-90 168.3 66.5)">VEET2</text>
<text x="170" y="66.5" transform="rotate(-90 170 66.5)">VEET1</text>
<text x="152.9" y="113">Mode_0</text>
<text x="152.9" y="114.7">Mode_1</text>
<text x="152.9" y="116.4">Mode_2</text>
<text x="152.9" y="119.9">Tx_Fault</text>
<text x="209.9" y="116.4">G1</text>
<text x="209.9" y="118.2">G2</text>
<text x="209.9" y="119.9">G3</text>
<text x="219" y="118.2">G10</text>
<text x="219" y="116.4">G11</text>
<text x="219.9" y="119.9">G9</text>
<text x="152.9" y="123.3">Rx_Loss</text>
<text x="152.9" y="121.6">Tx_Disable</text>
<text x="209.9" y="121.6">G4</text>
<text x="209.9" y="123.3">G5</text>
<text x="216.7" y="123.5" transform="rotate(-90 216.7 123.5)">G6</text>
<text x="219.9" y="121.6">G8</text>
<text x="219.9" y="123.3">G7</text>
<text x="152.9" y="126.8">+TX</text>
<text x="152.9" y="130.2">-TX</text>
<text x="152.9" y="135.4">VCCT</text>
<text x="152.9" y="138.9">VCCR</text>
<text x="152.9" y="144.1">-RX</text>
<text x="152.9" y="147.5">+RX</text>
<text x="152.9" y="151">RATE_S</text>
<text x="161.4" y="152.9" transform="rotate(-90 161.4 152.9)">VEER4</text>
<text x="163.1" y="152.9" transform="rotate(-90 163.1 152.9)">VEER3</text>
<text x="164.8" y="152.9" transform="rotate(-90 164.8 152.9)">VEER2</text>
<text x="166.6" y="152.9" transform="rotate(-90 166.6 152.9)">VEER1</text>
<text x="168.3" y="152.9" transform="rotate(-90 168.3 152.9)">VEET3</text>
<text x="170" y="152.9" transform="rotate(-90 170 152.9)">VEET2</text>
<text x="171.8" y="152.9" transform="rotate(-90 171.8 152.9)">VEET1</text>
</g>
<g font-size="1.2">
<text x="29.1" y="1.3">5</text>
<text x="83.6" y="1.3">4</text>
<text x="138.2" y="1.3">3</text>
<text x="192.8" y="1.3">2</text>
<text x="247.4" y="1.3">1</text>
<text x=".5" y="28.3">D</text>
<text x="275.1" y="28.3">D</text>
<text x=".5" y="79.2">C</text>
<text x="275.1" y="79.2">C</text>
<text x=".5" y="130.2">B</text>
<text x="275.1" y="130.2">B</text>
<text x=".5" y="181.1">A</text>
<text x="275.1" y="181.1">A</text>
<text x="29.1" y="206.8">5</text>
<text x="83.6" y="206.8">4</text>
<text x="138.2" y="206.8">3</text>
<text x="192.8" y="206.8">2</text>
<text x="247.4" y="206.8">1</text>
</g>
</svg>
